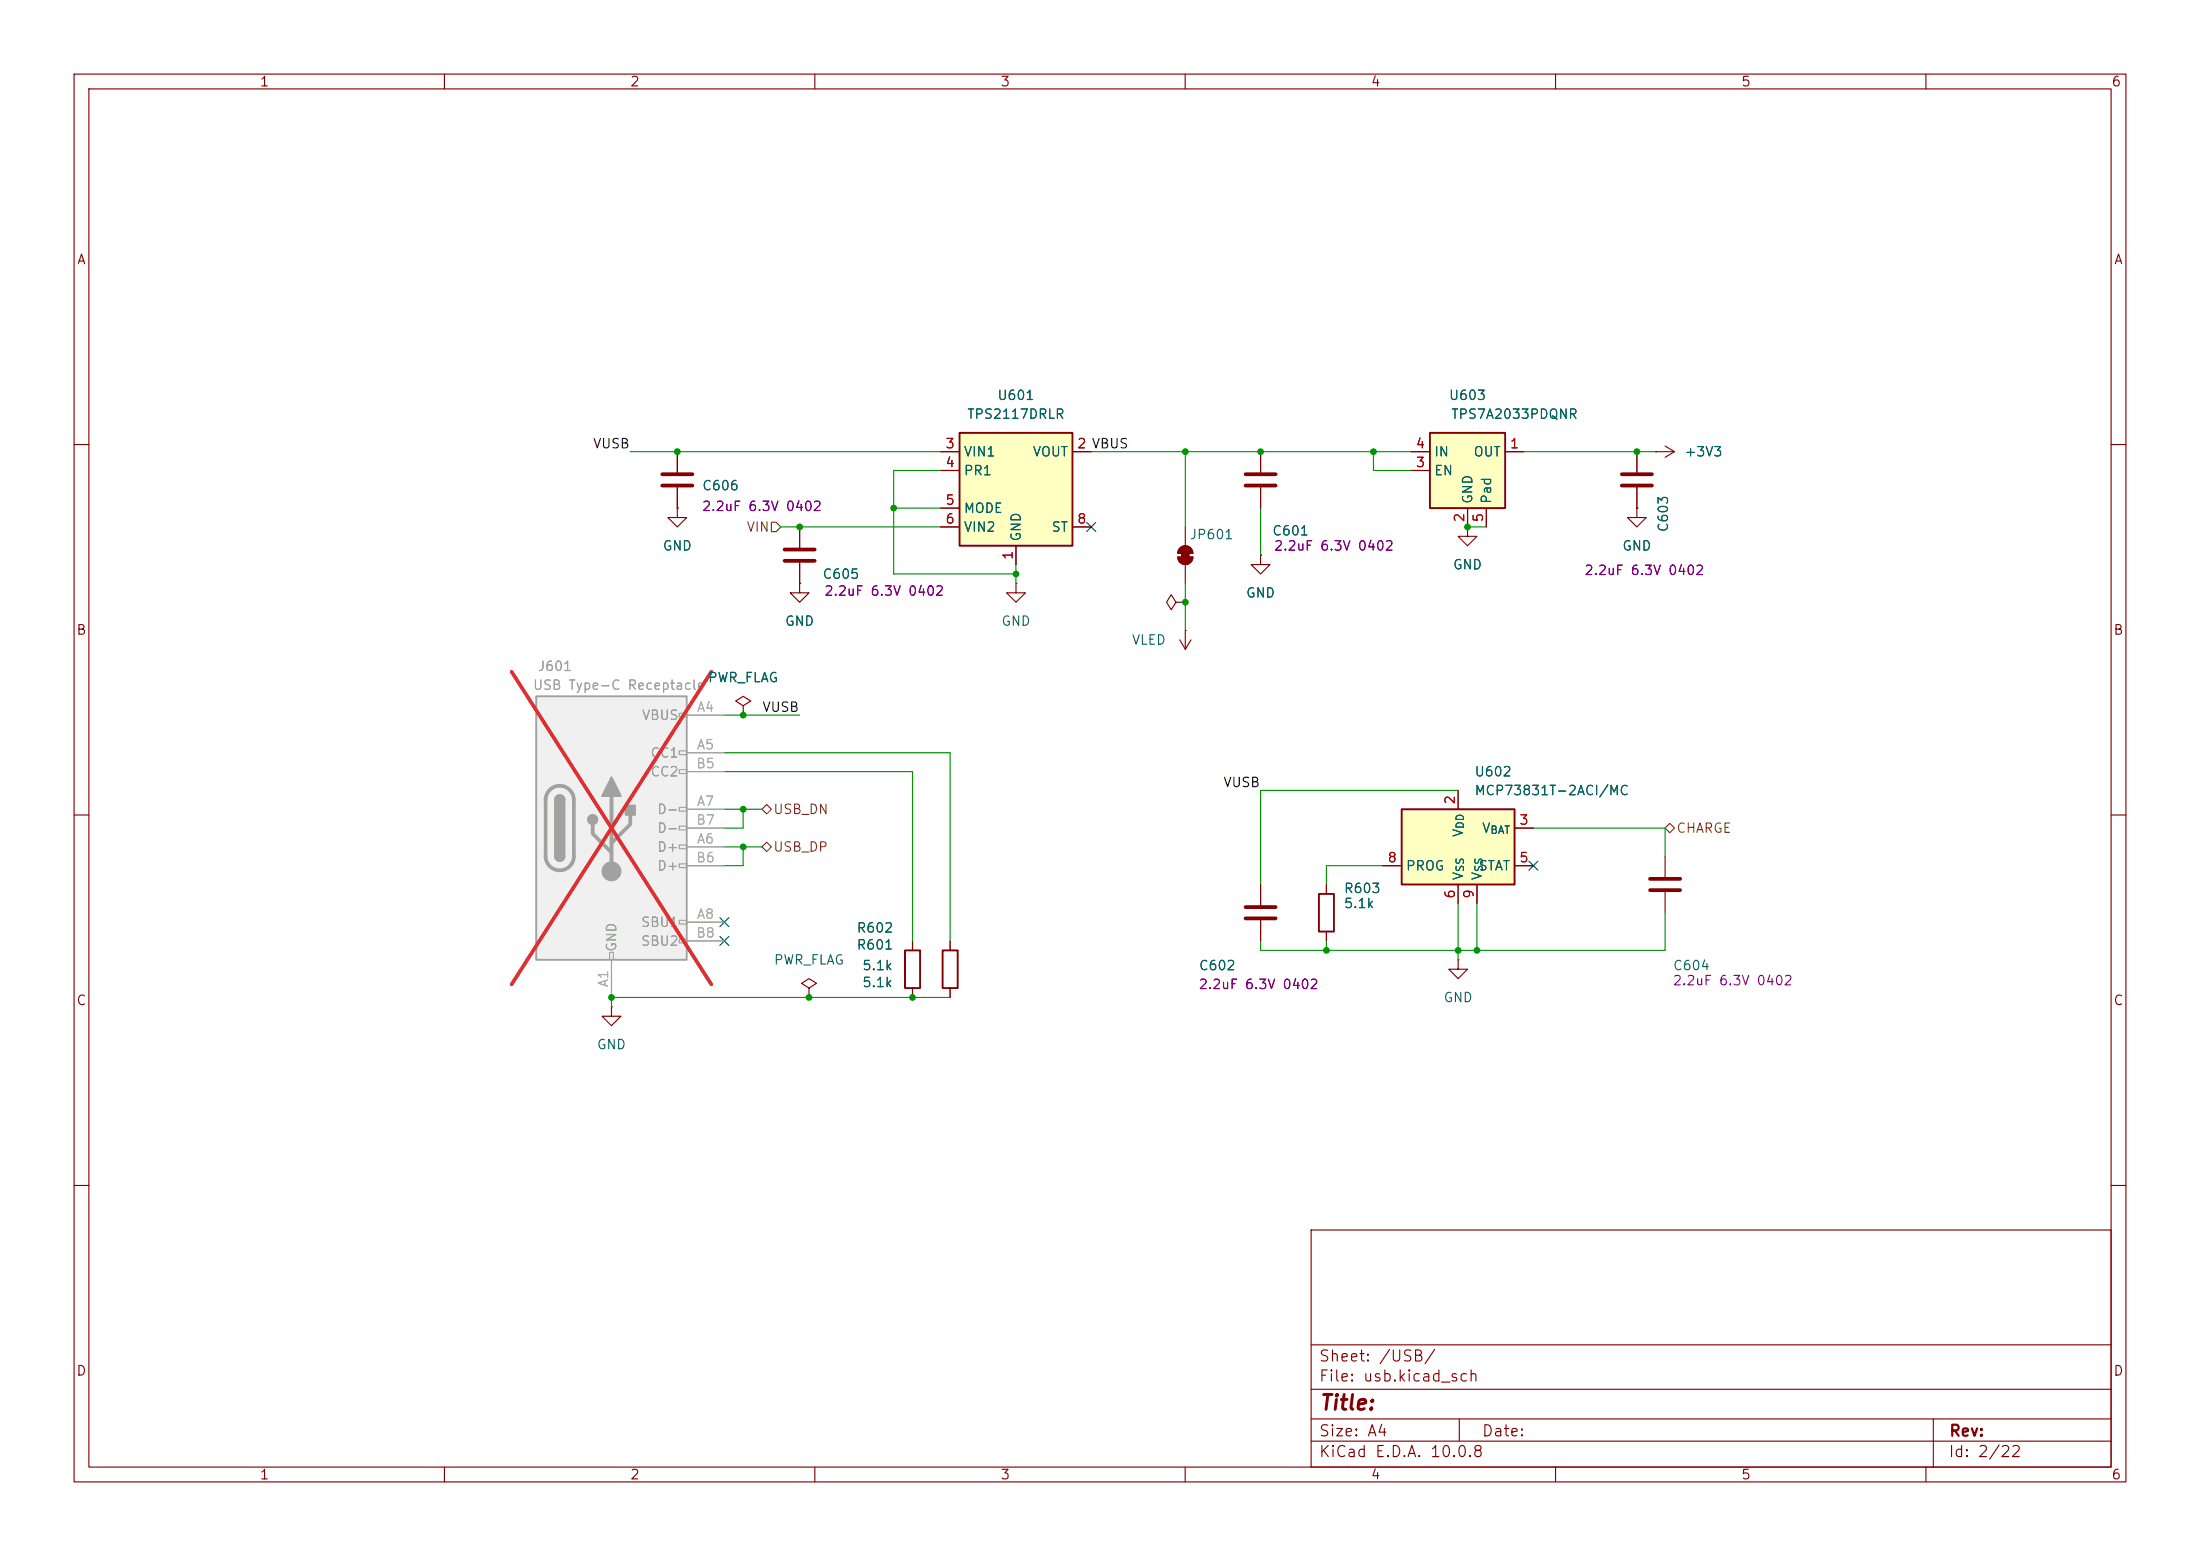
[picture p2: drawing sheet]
<svg xmlns="http://www.w3.org/2000/svg" width="297mm" height="210mm" viewBox="0 0 297 210" stroke-linecap="round" stroke-linejoin="round" font-family="sans-serif">
<g fill="none" stroke="#840000" stroke-width=".15">
<path d="M10 10h277v190h-277zM12 12h273v186h-273zM60 10v2M110 10v2M160 10v2M210 10v2M260 10v2M10 60h2M170.2 61v2.8M170.2 65.8v2.8M221 61v2.8M221 65.8v2.8"/>
<path d="M285 60h2M158.7 81.3l-.6-1-.6 1 .6 1 .6-1h1.3M159.3 86.4l.7 1.2M160 81.3h.1M160 85.1h.1M160 85.1v2.5M160.8 86.4l-.8 1.2M10 110h2M285 110h2M10 160h2M177 166h108v32h-108zM285 160h2"/>
<path d="M60 198v2M110 198v2M160 198v2M177 194.5h108M177 191.5h108M177 187.5h108M177 181.5h108M197 191.5v3M210 198v2M260 198v2M261 191.5v6.5"/>
</g>
<path d="M168.1 64h4.1M168.1 65.5h4.1M218.9 64h4.1M218.9 65.5h4.1" fill="none" stroke="#840000" stroke-width=".51"/>
<path d="M129.5 58.4h15.3v15.3h-15.3z" fill="#ffffc2"/>
<path d="M129.5 58.4h15.3v15.3h-15.3zM127.3 128.3h2v5.1h-2z" fill="none" stroke="#840000" stroke-width=".25"/>
<path d="M91.4 61v2.8M91.4 65.8v2.8M127 61h2.5M127 63.5h2.5M127 68.6h2.5M127 71.1h2.5M137.2 73.7v2.5M144.8 61h2.5M144.8 71.1h2.5M128.3 127v1.3M128.3 133.4v1.2" fill="none" stroke="#840000" stroke-width=".15"/>
<path d="M89.4 64h4.1M89.4 65.5h4.1" fill="none" stroke="#840000" stroke-width=".51"/>
<path d="M189.2 109.2h15.3v10.2h-15.3z" fill="#ffffc2"/>
<path d="M189.2 109.2h15.3v10.2h-15.3zM122.2 128.3h2v5.1h-2z" fill="none" stroke="#840000" stroke-width=".25"/>
<g fill="none" stroke="#840000" stroke-width=".15">
<path d="M100.3 95.3l1-.7-1-.6-1 .6 1 .7v1.2M100.3 96.5h.1M186.7 116.8h2.5M196.8 106.7v2.5M196.8 119.4v2.5M199.4 119.4v2.5M204.5 111.8h2.5M204.5 116.8h2.5M82.5 135.9v1.3h1.3l-1.3 1.2-1.2-1.2h1.2M82.5 135.9h.1M109.2 133.4l1-.7-1-.6-1 .6 1 .7v1.2M109.2 134.6h.1"/>
<path d="M123.2 127v1.3M123.2 133.4v1.2"/>
</g>
<path d="M72.4 94h20.3v35.5h-20.3z" fill="#f0f0f0"/>
<g fill="none" stroke="#a1a1a1" stroke-width=".15">
<path d="M91.7 96.3h1v.5h-1zM92.7 96.5h5.1M91.7 101.3h1v.6h-1zM91.7 103.9h1v.5h-1zM91.7 109h1v.5h-1zM91.7 111.5h1v.5h-1zM91.7 114h1v.6h-1zM91.7 116.6h1v.5h-1zM92.7 101.6h5.1M92.7 114.3h5.1M92.7 109.2h5.1M92.7 104.1h5.1"/>
<path d="M92.7 116.8h5.1M92.7 111.8h5.1M82.3 128.5h.5v1h-.5zM82.5 129.5v5.1M91.7 124.2h1v.5h-1zM91.7 126.7h1v.6h-1zM92.7 124.5h5.1M92.7 127h5.1"/>
</g>
<path d="M72.4 94h20.3v35.5h-20.3zM74.9 108a.64 .64 0 0 1 .7-.7 .64 .64 0 0 1 .6 .7M74.9 115.6a.64 .64 0 0 0 .7 .6 .64 .64 0 0 0 .6-.6" fill="none" stroke="#a1a1a1" stroke-width=".25"/>
<path d="M74.2 106.6a1.9 1.9 0 0 1 2.1-.4 1.9 1.9 0 0 1 1.2 1.8v7.6a1.91 1.91 0 0 1-1.9 1.9 1.91 1.91 0 0 1-1.9-1.9v-7.6a1.9 1.9 0 0 1 .5-1.4zM80 111.3v1.2l2.5 2.6M82.5 107.4v10.2M85.1 110v1.3l-2.6 2.5" fill="none" stroke="#a1a1a1" stroke-width=".51"/>
<g fill="#a1a1a1" stroke="#a1a1a1" stroke-width=".25">
<path d="M74.9 108h1.3v7.6h-1.3z"/>
<path d="M75.1 107.5a.64 .64 0 0 1 .7-.1 .64 .64 0 0 1 .4 .6h-1.3z"/>
<path d="M74.9 115.6h1.3a.64 .64 0 0 1-.6 .6 .64 .64 0 0 1-.7-.6z"/>
<path d="M82.5 104.9l1.3 2.5h-2.5z"/>
<path d="M84.5 108.7h1.2v1.3h-1.2z"/>
<circle cx="80" cy="110.6" r=".63"/>
</g>
<circle cx="82.5" cy="117.6" r="1.27" fill="#a1a1a1" stroke="#a1a1a1" stroke-width=".15"/>
<path d="M69.1 90.7l26.9 42.2M96 90.7l-26.9 42.2" fill="none" stroke="#e12e31" stroke-width=".46"/>
<g fill="none" stroke="#840000" stroke-width=".15">
<path d="M107.9 78.7v1.3h1.3l-1.3 1.3-1.2-1.3h1.2M107.9 78.7h.1M137.2 78.7v1.3h1.2l-1.2 1.3-1.3-1.3h1.3M137.2 78.7h.1M159 75.2h2a1.02 1.02 0 0 1-1 1 1.02 1.02 0 0 1-1-1zM159.3 74a1.02 1.02 0 0 1 1.1-.3 1.02 1.02 0 0 1 .6 1h-2l.1-.4zM160 71.1v2.6M160 76.2v2.5M170.2 74.9v1.3h1.2l-1.2 1.3-1.3-1.3h1.3M170.2 74.9h.1M221 68.6v1.3h1.2l-1.2 1.2-1.3-1.2h1.3M221 68.6h.1"/>
<path d="M223.5 61h.1M223.5 61h2.6M224.8 60.2l1.3 .8M226.1 61l-1.3 .7M179.1 119.4v1.3M179.1 125.7v1.3M196.8 129.5v1.3h1.3l-1.3 1.3-1.2-1.3h1.2M196.8 129.5h.1"/>
</g>
<g fill="#840000" stroke="#840000" stroke-width=".15">
<path d="M159.5 74.4h1v1h-1z"/>
<path d="M159 75.2h2a1.02 1.02 0 0 1-1 1 1.02 1.02 0 0 1-1-1z"/>
<path d="M159.3 74a1.02 1.02 0 0 1 1.1-.3 1.02 1.02 0 0 1 .6 1h-2l.1-.4z"/>
</g>
<path d="M178.1 120.7h2v5h-2z" fill="none" stroke="#840000" stroke-width=".25"/>
<path d="M193 58.4h10.2v10.2h-10.2z" fill="#ffffc2"/>
<path d="M193 58.4h10.2v10.2h-10.2z" fill="none" stroke="#840000" stroke-width=".25"/>
<g fill="none" stroke="#840000" stroke-width=".15">
<path d="M91.4 68.6v1.3h1.3l-1.3 1.2-1.2-1.2h1.2M91.4 68.6h.1M91.4 61v2.8M91.4 65.8v2.8M107.9 78.7h.1M107.9 71.1v2.8M107.9 75.9v2.8M127 61h2.5M127 63.5h2.5M127 68.6h2.5M127 71.1h2.5M137.2 73.7v2.5"/>
<path d="M144.8 61h2.5M144.8 71.1h2.5M170.2 74.9h.1M170.2 61v2.8M170.2 65.8v2.8M190.5 61h2.5M190.5 63.5h2.5M198.1 71.1v1.3h1.3l-1.3 1.3-1.3-1.3h1.3M198.1 71.1h.1M198.1 68.6v2.5M200.7 68.6v2.5M203.2 61h2.5"/>
<path d="M221 68.6h.1M221 61v2.8M221 65.8v2.8M223.5 61h.1M100.3 96.5h.1M170.2 119.4v2.8M179.1 119.4v1.3M186.7 116.8h2.5M196.8 106.7v2.5M196.8 119.4v2.5M199.4 119.4v2.5M204.5 111.8h2.5"/>
<path d="M204.5 116.8h2.5M224.8 115.6v2.8M123.2 127v1.3M123.2 133.4v1.2M128.3 127v1.3M128.3 133.4v1.2M170.2 124.2v2.8M179.1 125.7v1.3M224.8 120.4v2.8"/>
</g>
<path d="M105.9 74.2h4.1M105.9 75.7h4.1M222.8 118.6h4M168.1 122.4h4.1M168.1 124h4.1M222.8 120.1h4" fill="none" stroke="#840000" stroke-width=".51"/>
<path d="M104.1 70.5h.7l.6 .6-.6 .7h-.7zM102.9 114.3l.6-.6 .6 .6-.6 .6zM103.5 108.6l.6 .6-.6 .7-.6-.7zM224.8 111.8l.6-.7 .7 .7-.7 .6z" fill="none" stroke="#725600" stroke-width=".15"/>
<g fill="none" stroke="#009600" stroke-width=".15">
<path d="M85.1 61h41.9M105.4 71.1h21.6M120.6 68.6h6.4M127 63.5h-6.4v14h16.6M137.2 76.2v2.5M147.3 61h43.2M160 61v10.1M160 78.7v6.4M170.2 68.6v6.3M185.4 61v2.5h5.1M198.1 71.1h2.6M205.7 61h17.8"/>
<path d="M97.8 96.5h10.1M97.8 101.6h30.5v25.4M97.8 104.1h25.4v22.9M97.8 109.2h5.1M97.8 114.3h5.1M100.3 109.2v2.6h-2.5M100.3 114.3v2.5h-2.5M186.7 116.8h-7.6v2.6M196.8 106.7h-26.6v12.7M207 111.8h17.8v3.8M128.3 134.6h-45.8v1.3M179.1 127v1.3"/>
<path d="M196.8 121.9v7.6M199.4 121.9v6.4M224.8 123.2v5.1h-54.6v-1.3"/>
</g>
<path d="M146.7 70.5l1.2 1.2M147.9 70.5l-1.2 1.2M206.4 116.2l1.2 1.2M207.6 116.2l-1.2 1.2M97.2 123.9l1.2 1.2M97.2 126.4l1.2 1.2M98.4 123.9l-1.2 1.2M98.4 126.4l-1.2 1.2" fill="none" stroke="#000084" stroke-width=".15"/>
<path d="M92.7 96.5h5.1M92.7 101.6h5.1M92.7 114.3h5.1M92.7 109.2h5.1M92.7 104.1h5.1M92.7 116.8h5.1M92.7 111.8h5.1M82.5 129.5v5.1M92.7 124.5h5.1M92.7 127h5.1" fill="none" stroke="#a1a1a1" stroke-width=".15"/>
<path d="M69.1 90.7l26.9 42.2M96 90.7l-26.9 42.2" fill="none" stroke="#e12e31" stroke-width=".46"/>
<g fill="#009600">
<circle cx="160" cy="81.3" r=".46"/>
<circle cx="160" cy="61" r=".46"/>
<circle cx="185.4" cy="61" r=".46"/>
<circle cx="170.2" cy="61" r=".46"/>
<circle cx="137.2" cy="77.5" r=".46"/>
<circle cx="100.3" cy="114.3" r=".46"/>
<circle cx="100.3" cy="109.2" r=".46"/>
<circle cx="123.2" cy="134.6" r=".46"/>
<circle cx="109.2" cy="134.6" r=".46"/>
<circle cx="82.5" cy="134.6" r=".46"/>
<circle cx="221" cy="61" r=".46"/>
<circle cx="199.4" cy="128.3" r=".46"/>
<circle cx="196.8" cy="128.3" r=".46"/>
<circle cx="179.1" cy="128.3" r=".46"/>
<circle cx="198.1" cy="71.1" r=".46"/>
<circle cx="91.4" cy="61" r=".46"/>
<circle cx="120.6" cy="68.6" r=".46"/>
<circle cx="107.9" cy="71.1" r=".46"/>
<circle cx="100.3" cy="96.5" r=".46"/>
</g>
<text font-size="2" fill="#840000" x="178" y="190.8">Title:</text>
<g font-size="1.5" fill="#840000">
<text x="178" y="184.1">Sheet: /USB/</text>
<text x="178" y="186.8">File: usb.kicad_sch</text>
<text x="178" y="197">KiCad E.D.A. 10.0.8</text>
<text x="178" y="194.2">Size: A4</text>
<text x="200" y="194.2">Date:</text>
<text x="263" y="197">Id: 2/22</text>
<text x="263" y="194.2">Rev:</text>
</g>
<g font-size="1.3" fill="#840000">
<text x="35" y="12">1</text>
<text x="85" y="12">2</text>
<text x="135" y="12">3</text>
<text x="185" y="12">4</text>
<text x="235" y="12">5</text>
<text x="285" y="12">6</text>
<text x="10.3" y="36">A</text>
<text x="285.3" y="36">A</text>
<text x="10.2" y="86">B</text>
<text x="285.2" y="86">B</text>
<text x="10.2" y="136">C</text>
<text x="285.2" y="136">C</text>
<text x="10.2" y="186">D</text>
<text x="285.2" y="186">D</text>
<text x="35" y="200">1</text>
<text x="85" y="200">2</text>
<text x="135" y="200">3</text>
<text x="185" y="200">4</text>
<text x="235" y="200">5</text>
<text x="285" y="200">6</text>
</g>
<g font-size="1.3" fill="#006464">
<text x="130.5" y="56.8">TPS2117DRLR</text>
<text x="134.6" y="54.3">U601</text>
<text x="195.5" y="54.3">U603</text>
<text x="195.8" y="56.8">TPS7A2033PDQNR</text>
<text x="130" y="61.9">VIN1</text>
<text x="130" y="64.5">PR1</text>
<text x="139.3" y="61.9">VOUT</text>
<text x="193.5" y="64.5">EN</text>
<text x="193.5" y="61.9">IN</text>
<text x="198.8" y="61.9">OUT</text>
<text x="227.3" y="61.9">+3V3</text>
<text x="94.7" y="66.5">C606</text>
<text x="130" y="69.5">MODE</text>
<text x="199.1" y="68.1" transform="rotate(-90 199.1 68.1)">GND</text>
<text x="201.6" y="68.1" transform="rotate(-90 201.6 68.1)">Pad</text>
<text x="225.5" y="71.9" transform="rotate(-90 225.5 71.9)">C603</text>
<text x="89.4" y="74.6">GND</text>
<text x="130" y="72.1">VIN2</text>
<text x="138.1" y="73.2" transform="rotate(-90 138.1 73.2)">GND</text>
<text x="141.9" y="72.1">ST</text>
<text x="160.5" y="73.1">JP601</text>
<text x="171.7" y="72.6">C601</text>
<text x="196.1" y="77.2">GND</text>
<text x="218.9" y="74.6">GND</text>
<text x="111" y="78.4">C605</text>
<text x="168.1" y="81">GND</text>
<text x="105.9" y="84.8">GND</text>
<text x="135.1" y="84.8">GND</text>
<text x="152.7" y="87.3">VLED</text>
<text x="95.5" y="92.4">PWR_FLAG</text>
<text x="199" y="105.1">U602</text>
<text x="199" y="107.6">MCP73831T-2ACI/MC</text>
<text x="197.8" y="113.1" transform="rotate(-90 197.8 113.1)">V</text>
<text x="200" y="112.7">V</text>
<text x="189.7" y="117.8">PROG</text>
<text x="197.8" y="118.9" transform="rotate(-90 197.8 118.9)">V</text>
<text x="199.5" y="117.8">STAT</text>
<text x="200.4" y="118.9" transform="rotate(-90 200.4 118.9)">V</text>
<text x="181.3" y="120.9">R603</text>
<text x="181.3" y="122.9">5.1k</text>
<text x="104.4" y="130.5">PWR_FLAG</text>
<text x="115.6" y="126.2">R602</text>
<text x="115.6" y="128.5">R601</text>
<text x="116.3" y="131.3">5.1k</text>
<text x="161.8" y="131.3">C602</text>
<text x="225.8" y="131.3">C604</text>
<text x="116.3" y="133.6">5.1k</text>
<text x="194.8" y="135.6">GND</text>
<text x="80.5" y="141.9">GND</text>
</g>
<g font-size="1.3" fill="#0f0f0f">
<text x="80" y="60.8">VUSB</text>
<text x="102.8" y="96.4">VUSB</text>
<text x="165.1" y="106.6">VUSB</text>
</g>
<g font-size="1.3" fill="#a90000">
<text x="127.5" y="60.8">3</text>
<text x="127.5" y="63.4">4</text>
<text x="145.3" y="60.8">2 VBUS</text>
<text x="145.3" y="60.8">2</text>
<text x="191" y="63.4">3</text>
<text x="191" y="60.8">4</text>
<text x="203.7" y="60.8">1</text>
<text x="127.5" y="68.4">5</text>
<text x="127.5" y="71">6</text>
<text x="145.3" y="71">8</text>
<text x="198" y="70.6" transform="rotate(-90 198 70.6)">2</text>
<text x="200.5" y="70.6" transform="rotate(-90 200.5 70.6)">5</text>
<text x="137" y="75.7" transform="rotate(-90 137 75.7)">1</text>
<text x="196.7" y="108.7" transform="rotate(-90 196.7 108.7)">2</text>
<text x="205" y="111.6">3</text>
<text x="187.2" y="116.7">8</text>
<text x="205" y="116.7">5</text>
<text x="196.7" y="121.4" transform="rotate(-90 196.7 121.4)">6</text>
<text x="199.3" y="121.4" transform="rotate(-90 199.3 121.4)">9</text>
</g>
<g font-size="1.3" fill="#840084">
<text x="94.7" y="69.3">2.2uF 6.3V 0402</text>
<text x="171.9" y="74.6">2.2uF 6.3V 0402</text>
<text x="213.8" y="77.9">2.2uF 6.3V 0402</text>
<text x="111.2" y="80.7">2.2uF 6.3V 0402</text>
<text x="161.7" y="133.8">2.2uF 6.3V 0402</text>
<text x="225.7" y="133.3">2.2uF 6.3V 0402</text>
</g>
<g font-size="1.3" fill="#725600">
<text x="100.7" y="72.1">VIN</text>
<text x="104.3" y="110.2">USB_DN</text>
<text x="226.2" y="112.7">CHARGE</text>
<text x="104.3" y="115.3">USB_DP</text>
</g>
<text font-size="1.3" fill="#a1a1a1" x="71.9" y="93.4">USB Type-C Receptacle</text>
<g font-size="1.3" fill="#989898">
<text x="72.5" y="90.9">J601</text>
<text x="86.6" y="97.5">VBUS</text>
<text x="87.7" y="102.6">CC1</text>
<text x="87.7" y="105.1">CC2</text>
<text x="88.6" y="110.2">D-</text>
<text x="88.6" y="112.7">D-</text>
<text x="88.6" y="115.3">D+</text>
<text x="88.6" y="117.8">D+</text>
<text x="86.4" y="125.4">SBU1</text>
<text x="83.5" y="128.6" transform="rotate(-90 83.5 128.6)">GND</text>
<text x="86.4" y="128">SBU2</text>
</g>
<g font-size="1.3" fill="#aaa">
<text x="94" y="96.4">A4</text>
<text x="94" y="101.5">A5</text>
<text x="93.9" y="104">B5</text>
<text x="93.9" y="111.6">B7</text>
<text x="94" y="109.1">A7</text>
<text x="93.9" y="116.7">B6</text>
<text x="94" y="114.2">A6</text>
<text x="94" y="124.3">A8</text>
<text x="93.9" y="126.9">B8</text>
<text x="82.4" y="133.4" transform="rotate(-90 82.4 133.4)">A1</text>
</g>
<g font-size="1" fill="#006464">
<text x="197.9" y="112" transform="rotate(-90 197.9 112)">DD</text>
<text x="201.1" y="112.8">BAT</text>
<text x="197.9" y="117.8" transform="rotate(-90 197.9 117.8)">SS</text>
<text x="200.4" y="117.8" transform="rotate(-90 200.4 117.8)">SS</text>
</g>
</svg>
